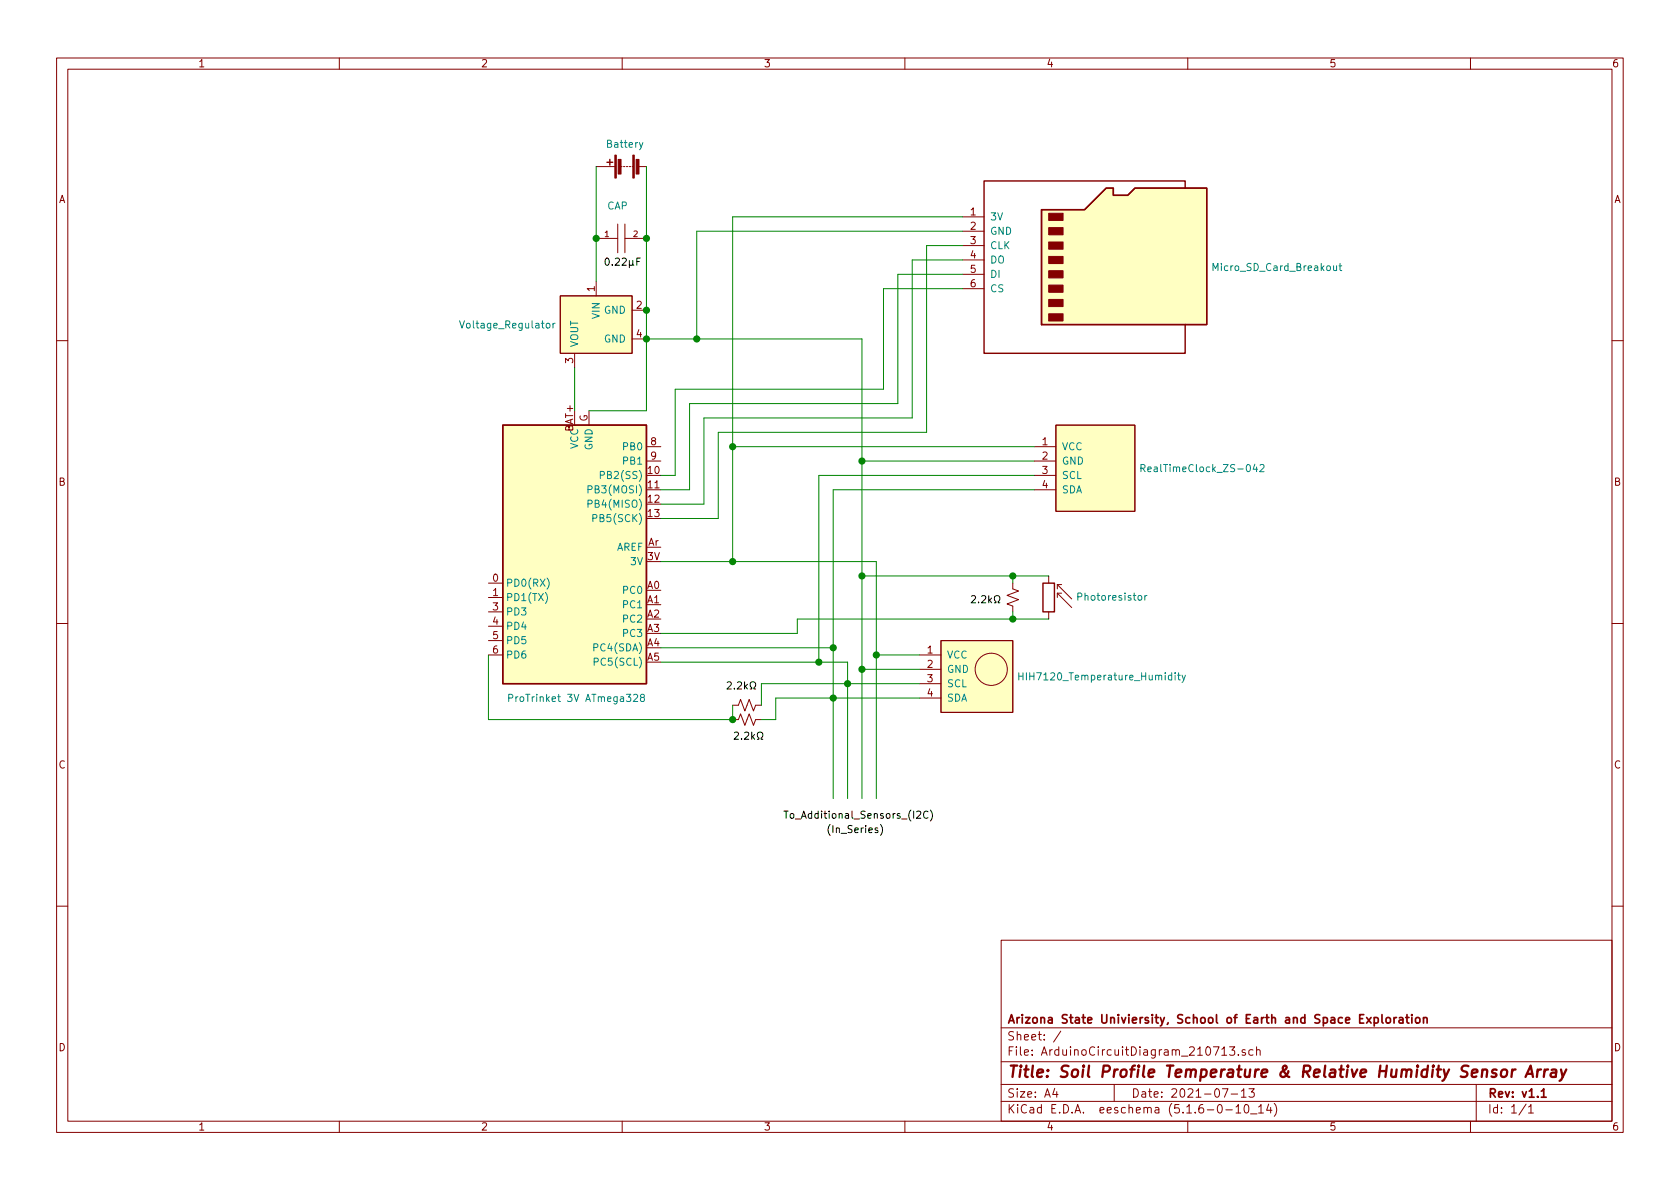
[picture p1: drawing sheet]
<svg xmlns="http://www.w3.org/2000/svg" width="297mm" height="210mm" viewBox="0 0 297 210" stroke-linecap="round" stroke-linejoin="round" font-family="sans-serif">
<g fill="none" stroke="#840000" stroke-width=".18">
<path d="M10 10.3h277v189.9h-277zM12 12.2h273v186.1h-273zM60 10.3v1.9M110 10.3v1.9M160 10.3v1.9M210 10.3v1.9M260 10.3v1.9M105.4 29.5h3.3M109.2 39.6v5.1M109.7 29.5h.3M110.2 29.5h.3M110.5 39.6v5.1"/>
<path d="M110.7 29.5h.3M111.3 29.5h.2M111.8 29.5h.2M112.8 29.5h1.5M170.2 38.3h3.8M99.1 52.3h12.7v10.2h-12.7zM105.4 42.2h3.8M105.4 49.8v2.5M110.5 42.2h3.8M111.8 54.9h2.5M111.8 59.9h2.5M170.2 40.9h3.8"/>
<path d="M170.2 43.4h3.8M170.2 46h3.8M170.2 48.5h3.8M170.2 51h3.8M10 60.2h2M101.6 62.5v2.5M104.1 72.6v2.6M114.3 79h2.5M182.9 79h3.8M186.7 75.2h14v15.2h-14zM285 60.2h2M114.3 81.5h2.5"/>
<path d="M182.9 81.5h3.8M182.9 84.1h3.8M182.9 86.6h3.8M10 110.3h2M86.4 103.1h2.5M86.4 105.7h2.5M86.4 108.2h2.5M86.4 110.7h2.5M86.4 113.3h2.5M86.4 115.8h2.5M162.6 115.8h3.8M162.6 118.4h3.8"/>
<path d="M166.4 113.3h12.7v12.7h-12.7zM179.1 103.1v1l1 .4-2 .8 2 .7-2 .8 1 .4v1M185.4 101.8v1.3M185.4 108.2v1.3M186.9 103.4l2.6 2.5M186.9 103.4h.8M186.9 103.4v.7M186.9 104.9v.8M186.9 104.9l2.6 2.5M186.9 104.9h.8M285 110.3h2M129.5 124.7h1.1l.3-1 .8 2 .8-2 .7 2 .4-1h1"/>
<path d="M129.5 127.2h1.1l.3-1 .8 2.1 .8-2.1 .7 2.1 .4-1.1h1M162.6 120.9h3.8M162.6 123.4h3.8M10 160.2h2M177 166.3h108v32h-108zM285 160.2h2M60 198.3v1.9M110 198.3v1.9M160 198.3v1.9M177 194.8h108M177 191.8h108M177 187.8h108"/>
<path d="M177 181.8h108M186.5 192.5l-.4 1h1M186.8 193v1M187.6 182.3l-1.3 2M197 191.8v3M210 198.3v1.9M216 185.5l.5-.4v1.5M216 186.6h.9M216.1 192.5h1l-.6 1.5M216.7 196.3h1.2M217.4 185.1h.9l-.5 .6 .4 .1v.7l-.2 .1-.6-.1M217.7 193.5h1.1"/>
<path d="M218.5 195.8l.4-.5v1.5M218.5 196.8h.9M218.9 186.5v.1M219.5 193l.4-.5v1.5M219.5 194h.8M220.1 195.5l.3-.2a.94 .94 0 0 1 0 1.5 .82 .82 0 0 1-.3-1.3zM220.2 185.7l-.4-.1-.2 .2 .1 .2 .5 .2v.3h-.6M220.8 192.5h1l-.5 .6 .4 .1v.7l-.2 .1-.7-.1M221.1 197h1.1M221.5 185.7l-.4-.1-.3 .3 .1 .6 .2 .1 .4-.1M222.2 185.7l.2-.1 .3 .1 .1 .9M222.2 185.1v1.5"/>
<path d="M222.5 195.8l.5-.5v1.5M222.5 196.8h.9M224.3 195.2l-.3 1.1h.9M224.7 195.8v1M225.3 195.1a1.71 1.71 0 0 1 0 2.3M260 198.3v1.9M261 191.8v6.5M269.8 195.2l-1.2 2M270.3 195.8l.4-.5v1.5M270.3 196.8h.8"/>
<circle cx="175.3" cy="118.4" r="2.84"/>
</g>
<g fill="none" stroke="#840000" stroke-width=".3">
<path d="M243 179.9v1.5M244.3 179.4v1.3l.3 .2M246.5 179.9v1M246.9 179.9l-.4 .3M248.5 179.9h.6M248.8 179.4v1.3l.3 .2M249.6 179.4v.2M249.6 179.9v1M251.7 179.9v1M243 180l.4-.1 .3 .3-.1 .6-.2 .1-.4-.1M245.1 180.1l.2-.2 .5 .2v.7l-.3 .1-.4-.1zM247.4 180h.6l.1 .9"/>
<path d="M248.1 180.3l-.6 .1a.29 .29 0 0 0-.2 .2 .29 .29 0 0 0 .2 .3l.6-.1M250.3 180.1l.2-.2 .5 .2v.7l-.2 .1-.5-.1zM251.7 180.1l.2-.2 .4 .1v.9M272.5 193l.4-.5v1.5M272.5 194h.9"/>
</g>
<g fill="none" stroke="#840000" stroke-width=".41">
<path d="M264.6 189.2l-.5-.1-.2 .1-.1 .3 .3 .3 .4 .1 .1 .3-.1 .1-.2 .1-.6-.1M265.6 189.3a.54 .54 0 0 1 .5-.2 .54 .54 0 0 1 .4 .4l-.1 .6a.56 .56 0 0 1-.5 .4 .56 .56 0 0 1-.5-.4zM267.4 189.1l-.2 1.3M268 189.1a.55 .55 0 0 0-.7 .4M269.7 190.4l.9-2 .4 2M270 189.9h.9M271.9 189.1l-.2 1.3M272.5 189.1a.55 .55 0 0 0-.7 .4M273.1 189.1l-.2 1.3M273.7 189.1a.55 .55 0 0 0-.6 .4M274.3 189.2h.8v1.2M275.2 189.6l-.7 .1a.4 .4 0 0 0-.3 .3 .4 .4 0 0 0 .2 .4l.7-.1"/>
<path d="M276 189.1l.3 1.3M276.9 189.1l-.9 1.8-.3 .2"/>
</g>
<g fill="#ffffc2" stroke="#ffffc2" stroke-width=".18">
<path d="M88.9 75.2h25.4v45.7h-25.4z"/>
<path d="M184.1 37.1h7.7l3.8-3.8h1.2v1.2h2.6l1.3-1.2h12.7v24.1h-29.3z"/>
<path d="M186.7 75.2h14v15.2h-14z"/>
<path d="M166.4 113.3h12.7v12.7h-12.7z"/>
<path d="M99.1 52.3h12.7v10.2h-12.7z"/>
</g>
<path d="M107.3 28.7h1M107.8 28.2v1M184.1 37.1h7.7l3.8-3.8h1.2v1.2h2.6l1.3-1.2h12.7v24.1h-29.3zM209.5 33.3v-1.3h-35.5v30.5h35.5v-5.1M88.9 75.2h25.4v45.7h-25.4zM184.4 103.1h2v5.1h-2z" fill="none" stroke="#840000" stroke-width=".25"/>
<g fill="none" stroke="#008484" stroke-width=".18">
<path d="M113.7 25.2l-.5 1.2-.1 .1M81.3 56.7l.4 1.3 .4-1.3M96.7 57.2h.3l.2 .1v.5l-.1 .2h-.3l-.2-.1v-.5zM97.8 57.2v.8M98.1 57.2l-.3 .2M235.8 47v.8h.3l.2-.1M236.3 47v.8M236.8 47h.4M236.9 46.6v1.1l.3 .1M104 86.6l.6-.1 .1-.2-.1-.3-.2-.1h-.4v1.3M104 89.1l.6-.1 .1-.1-.1-.3-.2-.2h-.4v1.3M104.8 91.6l.7-.1v-.4l-.2-.1h-.5v1.2"/>
<path d="M106.1 84h.7v-.5l-.2-.1h-.5v1.2M201.7 82.8l.6-.1 .2-.1-.1-.3-.2-.2h-.5v1.3M202 82.8l.5 .6M221.9 82.1l-.3 .9h.8M222.8 82.3l.5-.2 .2 .4-.1 .2-.7 .7h.8M96.4 104.8a1.4 1.4 0 0 1 0 1.9M96.7 102.2a1.4 1.4 0 0 1 0 2M105.1 117h.6l.1-.2-.1-.3-.2-.1h-.4v1.2M180.1 119v1.2M180.1 119.6h.8M202.4 105.3v.8M202.8 105.3l-.4 .2"/>
<path d="M207.8 119v.1M207.8 119.4v.8M208.2 119.4h.5M208.4 119v1.1l.3 .1M209 119.4l.3 .8M209.6 119.4l-.4 1.1-.2 .2M89.9 123.4h.7l.1-.2-.1-.3-.2-.1h-.5v1.2M112 122.9l.5-.1 .3 .3-.8 .9h.8M113.5 123.3l-.2-.1v-.3l.2-.1 .3 .1 .1 .3-.5 .2-.2 .2v.2l.3 .2h.3l.1-.2v-.4l-.2-.1"/>
</g>
<g fill="#840000" stroke="#840000" stroke-width=".18">
<path d="M185.4 55.5h2.6v1.3h-2.6z"/>
<path d="M185.4 53h2.6v1.2h-2.6z"/>
<path d="M185.4 50.4h2.6v1.3h-2.6z"/>
<path d="M185.4 47.9h2.6v1.2h-2.6z"/>
<path d="M185.4 45.3h2.6v1.3h-2.6z"/>
<path d="M185.4 42.8h2.6v1.3h-2.6z"/>
<path d="M185.4 40.3h2.6v1.2h-2.6z"/>
<path d="M185.4 37.7h2.6v1.3h-2.6z"/>
<path d="M111.9 27.4h.2v4.1h-.2z"/>
<path d="M108.7 27.4h.3v4.1h-.3z"/>
<path d="M112.5 28.2h.5v2.6h-.5z"/>
<path d="M109.3 28.2h.5v2.6h-.5z"/>
</g>
<g fill="none" stroke="#008400" stroke-width=".18">
<path d="M105.4 29.5v20.3M114.3 29.5v43.1h-10.2M170.2 38.3h-40.7v61M114.3 59.9h38.1v81.3M170.2 40.9h-47v19M170.2 51h-14v17.8h-36.8v15.3h-2.6M170.2 43.4h-6.4v33h-36.8v15.3h-10.2M170.2 46h-8.9v27.9h-36.8v15.2h-7.7M170.2 48.5h-11.5v22.9h-36.8v15.2h-5.1M101.6 65v7.6M129.5 79h53.4M116.8 99.3h38.1v41.9"/>
<path d="M152.4 81.5h30.5M182.9 86.6h-35.6v54.6M182.9 84.1h-38.1v33M86.4 115.8v11.4h43.1v-2.5M116.8 117.1h33.1v24.1M116.8 114.5h30.5M152.4 118.4h10.2M152.4 101.8h33M154.9 115.8h7.7M179.1 101.8v1.3M179.1 108.2v1.3M185.4 109.5h-44.4v2.5h-24.2"/>
<path d="M162.6 123.4h-25.4v3.8h-2.6M162.6 120.9h-28v3.8"/>
</g>
<path d="M112.6 46.2h.4M113.2 45.6h-.6v1.3M175.8 106.6h.3v-.2a.55 .55 0 0 1-.3-.8 .55 .55 0 0 1 .8-.2 .59 .59 0 0 1-.1 1v.2h.3M132.6 121.8h.3v-.2a.55 .55 0 0 1-.2-.7 .55 .55 0 0 1 .7-.3 .59 .59 0 0 1-.1 1v.2h.3M133.9 130.7h.3v-.2a.55 .55 0 0 1-.3-.7 .55 .55 0 0 1 .8-.3 .59 .59 0 0 1-.1 1v.2h.3M155.2 146.5l-.3-.1-.2 .2 .1 .2 .4 .1v.3h-.5M155.7 145.8a1.47 1.47 0 0 1 0 1.9M162.1 143.6l.5-.2 .2 .4-.8 .9h.8M164.1 143.6a.51 .51 0 0 0-.6 0 .51 .51 0 0 0-.2 .6 .46 .46 0 0 0 .2 .5 .46 .46 0 0 0 .6-.1M164.5 143.3a1.4 1.4 0 0 1 0 1.9" fill="none" stroke="#000" stroke-width=".18"/>
<g fill="#008400" stroke="#008400" stroke-width=".25">
<circle cx="114.3" cy="59.9" r=".51"/>
<circle cx="179.1" cy="109.5" r=".51"/>
<circle cx="114.3" cy="54.9" r=".51"/>
<circle cx="114.3" cy="42.2" r=".51"/>
<circle cx="152.4" cy="101.8" r=".51"/>
<circle cx="105.4" cy="42.2" r=".51"/>
<circle cx="179.1" cy="101.8" r=".51"/>
<circle cx="144.8" cy="117.1" r=".51"/>
<circle cx="147.3" cy="114.5" r=".51"/>
<circle cx="129.5" cy="99.3" r=".51"/>
<circle cx="154.9" cy="115.8" r=".51"/>
<circle cx="147.3" cy="123.4" r=".51"/>
<circle cx="129.5" cy="127.2" r=".51"/>
<circle cx="149.9" cy="120.9" r=".51"/>
<circle cx="129.5" cy="79" r=".51"/>
<circle cx="152.4" cy="118.4" r=".51"/>
<circle cx="152.4" cy="81.5" r=".51"/>
<circle cx="123.2" cy="59.9" r=".51"/>
</g>
<text font-size="2.8" fill="#840000" x="178" y="190.5">Title: Soil Profile Temperature &amp; Relative Humidity Sensor Array</text>
<g font-size="2.1" fill="#840000">
<text x="178" y="184">Sheet: /</text>
<text x="178" y="181">Arizona State Univiersity, School of Earth and Space Exploration</text>
<text x="178" y="186.7">File: ArduinoCircuitDiagram_210713.sch</text>
<text x="178" y="196.9">KiCad E.D.A. eeschema (5.1.6-0-10_14)</text>
<text x="178" y="194.1">Size: A4</text>
<text x="200" y="194.1">Date: 2021-07-13</text>
<text x="263" y="194.1">Rev: v1.1</text>
<text x="263" y="196.9">Id: 1/1</text>
</g>
<g font-size="1.8" fill="#840000">
<text x="35" y="11.9">1</text>
<text x="85" y="11.9">2</text>
<text x="135" y="11.9">3</text>
<text x="185" y="11.9">4</text>
<text x="235" y="11.9">5</text>
<text x="285" y="11.9">6</text>
<text x="10.4" y="35.9">A</text>
<text x="285.4" y="35.9">A</text>
<text x="171.6" y="38.1">1</text>
<text x="171.6" y="40.6">2</text>
<text x="171.6" y="43.2">3</text>
<text x="171.6" y="45.7">4</text>
<text x="105.2" y="51.5" transform="rotate(-90 105.2 51.5)">1</text>
<text x="171.6" y="48.3">5</text>
<text x="171.6" y="50.8">6</text>
<text x="112.5" y="54.6">2</text>
<text x="112.5" y="59.7">4</text>
<text x="101.3" y="64.2" transform="rotate(-90 101.3 64.2)">3</text>
<text x="101.3" y="76.2" transform="rotate(-90 101.3 76.2)">BAT+</text>
<text x="103.9" y="74.6" transform="rotate(-90 103.9 74.6)">G</text>
<text x="114.6" y="83.8">10</text>
<text x="115.1" y="78.7">8</text>
<text x="115.1" y="81.3">9</text>
<text x="184.3" y="78.7">1</text>
<text x="184.3" y="81.3">2</text>
<text x="184.3" y="83.8">3</text>
<text x="10.4" y="85.9">B</text>
<text x="114.6" y="86.4">11</text>
<text x="114.6" y="88.9">12</text>
<text x="184.3" y="86.4">4</text>
<text x="285.4" y="85.9">B</text>
<text x="114.6" y="91.4">13</text>
<text x="114.5" y="99.1">3V</text>
<text x="114.6" y="96.5">Ar</text>
<text x="87.1" y="102.9">0</text>
<text x="87.1" y="105.4">1</text>
<text x="87.1" y="107.9">3</text>
<text x="114.5" y="104.1">A0</text>
<text x="114.5" y="106.7">A1</text>
<text x="87.1" y="110.5">4</text>
<text x="87.1" y="113">5</text>
<text x="114.5" y="109.2">A2</text>
<text x="114.5" y="111.8">A3</text>
<text x="87.1" y="115.6">6</text>
<text x="114.5" y="114.3">A4</text>
<text x="114.5" y="116.8">A5</text>
<text x="164" y="115.6">1</text>
<text x="164" y="118.1">2</text>
<text x="164" y="120.6">3</text>
<text x="164" y="123.2">4</text>
<text x="10.4" y="135.9">C</text>
<text x="285.4" y="135.9">C</text>
<text x="10.4" y="185.9">D</text>
<text x="285.4" y="185.9">D</text>
<text x="35" y="199.9">1</text>
<text x="85" y="199.9">2</text>
<text x="135" y="199.9">3</text>
<text x="185" y="199.9">4</text>
<text x="235" y="199.9">5</text>
<text x="285" y="199.9">6</text>
</g>
<g font-size="1.8" fill="#008484">
<text x="107.4" y="26.1">Battery</text>
<text x="107.3" y="37.1">CAP</text>
<text x="175" y="39">3V</text>
<text x="175" y="41.5">GND</text>
<text x="175" y="44.1">CLK</text>
<text x="175" y="46.6">DO</text>
<text x="214.9" y="47.9">Micro_SD_Card_Breakout</text>
<text x="175" y="49.1">DI</text>
<text x="175" y="51.7">CS</text>
<text x="81.9" y="58.1">Voltage_Regulator</text>
<text x="106" y="56.3" transform="rotate(-90 106 56.3)">VIN</text>
<text x="106.8" y="55.5">GND</text>
<text x="102.2" y="61.5" transform="rotate(-90 102.2 61.5)">VOUT</text>
<text x="106.8" y="60.6">GND</text>
<text x="102.2" y="79.4" transform="rotate(-90 102.2 79.4)">VCC</text>
<text x="104.8" y="79.6" transform="rotate(-90 104.8 79.6)">GND</text>
<text x="110.4" y="79.6">PB0</text>
<text x="110.4" y="82.2">PB1</text>
<text x="187.7" y="79.6">VCC</text>
<text x="187.7" y="82.2">GND</text>
<text x="202.9" y="83.5">RealTimeClock_ZS-042</text>
<text x="104.6" y="87.2">PB3(MOSI)</text>
<text x="104.6" y="89.8">PB4(MISO)</text>
<text x="106.8" y="84.7">PB2(SS)</text>
<text x="187.7" y="84.7">SCL</text>
<text x="187.7" y="87.2">SDA</text>
<text x="105.4" y="92.3">PB5(SCK)</text>
<text x="109" y="97.4">AREF</text>
<text x="111.6" y="99.9">3V</text>
<text x="89.4" y="103.8">PD0(RX)</text>
<text x="89.4" y="106.3">PD1(TX)</text>
<text x="110.4" y="105">PC0</text>
<text x="110.4" y="107.6">PC1</text>
<text x="190.9" y="106.2">Photoresistor</text>
<text x="89.4" y="108.8">PD3</text>
<text x="89.4" y="111.4">PD4</text>
<text x="89.4" y="113.9">PD5</text>
<text x="110.4" y="110.1">PC2</text>
<text x="110.4" y="112.6">PC3</text>
<text x="89.4" y="116.5">PD6</text>
<text x="105.4" y="115.2">PC4(SDA)</text>
<text x="105.6" y="117.7">PC5(SCL)</text>
<text x="167.4" y="116.5">VCC</text>
<text x="167.4" y="119">GND</text>
<text x="91" y="124.1">ProTrinket 3V ATmega328</text>
<text x="167.4" y="121.5">SCL</text>
<text x="167.4" y="124.1">SDA</text>
<text x="181.2" y="120.3">HIH7120_Temperature_Humidity</text>
</g>
<g font-size="1.8">
<text x="106.7" y="47">0.22µF</text>
<text x="171.4" y="106.7">2.2k</text>
<text x="128.3" y="121.9">2.2k</text>
<text x="129.5" y="130.8">2.2k</text>
<text x="138.4" y="144.8">To_Additional_Sensors_(I2C)</text>
<text x="146" y="147.3">(In_Series)</text>
</g>
<g font-size="1.4" fill="#840000">
<text x="106.9" y="41.9">1</text>
<text x="112" y="41.9">2</text>
</g>
</svg>
